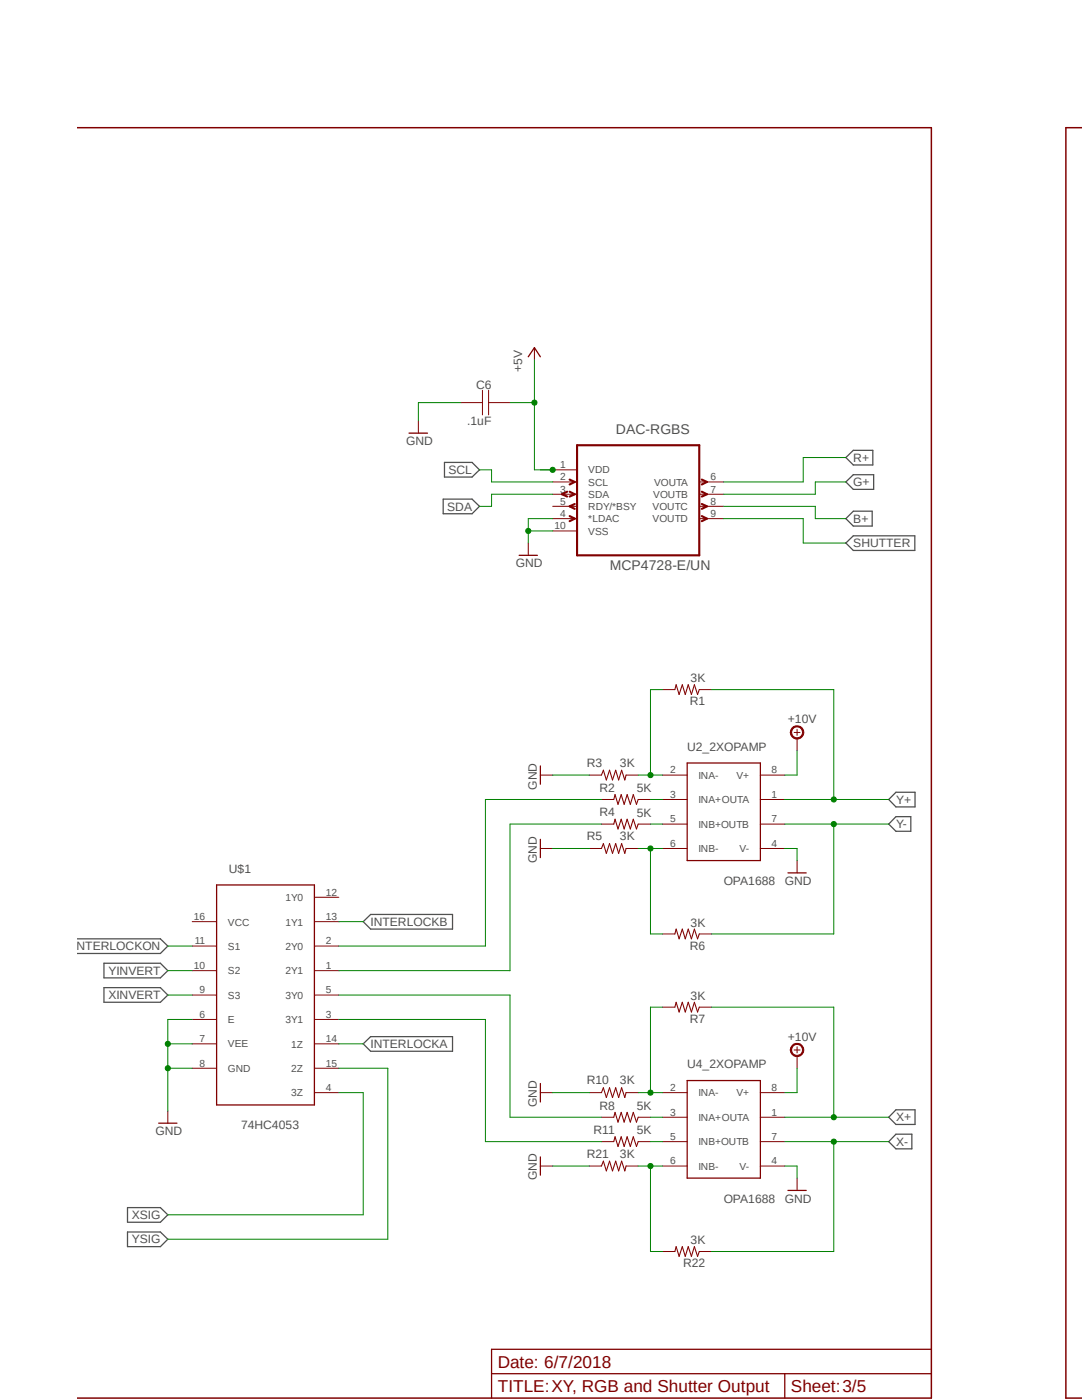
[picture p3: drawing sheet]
<svg xmlns="http://www.w3.org/2000/svg" width="216mm" height="279mm" viewBox="0 0 216 279" stroke-linecap="round" stroke-linejoin="round" font-family="sans-serif">
<path d="M15.4 130.2l200.5 52.5M215.9 122.1l-200.5 52.5" fill="none" stroke="#fff" stroke-width=".2"/>
<g fill="none" stroke="#505050" stroke-width=".25">
<path d="M88.4 99.6h5.8l1.5 1.4-1.5 1.5h-5.8zM88.7 92.3h5.5l1.5 1.5-1.5 1.4h-5.5zM168.8 91.3l1.5-1.4h3.9v2.9h-3.9zM168.8 96.2l1.5-1.5h4v3h-4zM168.8 103.5l1.5-1.5h3.7v3h-3.7zM168.8 108.4l1.5-1.5h12.2v3h-12.2zM177.3 159.6l1.5-1.5h3.8v2.9h-3.8zM178.8 163h2.9v2.9h-2.9l-1.5-1.4zM15.4 187.4h16.6l1.5 1.4-1.5 1.5h-16.6M20.7 192.2h11.3l1.5 1.5-1.5 1.5h-11.3zM20.7 197.1h11.3l1.5 1.5-1.5 1.4h-11.3zM72.5 183.9l1.5-1.4h16.3v2.9h-16.3z"/>
<path d="M72.5 208.3l1.5-1.4h16.3v2.9h-16.3zM178.8 221.5h3.8v2.9h-3.8l-1.5-1.4zM178.8 226.4h3.1v2.9h-3.1l-1.5-1.5zM25.4 245.9h6.6l1.5 1.4-1.5 1.5h-6.6zM25.4 241h6.6l1.5 1.4-1.5 1.5h-6.6z"/>
</g>
<g fill="none" stroke="#800000" stroke-width=".2">
<path d="M96.3 77.9v4.9M97.5 77.9v4.9M106.6 69.4v2.4M83.5 84v2.4M92 80.3h4.3M97.5 80.3h4.3M110.3 96.2h4.8M110.3 98.6h4.8M110.3 93.8h4.8M139.5 96.2h4.9M139.5 98.6h4.9M105.4 108.4v2.4"/>
<path d="M110.3 103.5h4.8M110.3 101h4.8M110.3 106h4.8M139.5 103.5h4.9M139.5 101h4.9M132.2 137.6h2.5M139.5 137.6h2.5M117.6 154.7h2.4M120 159.6h2.5M124.9 154.7h2.4M127.3 159.6h2.5M132.2 159.6h4.9"/>
<path d="M132.2 154.7h4.9M151.7 159.6h4.9M151.7 154.7h4.9M158.5 146.2h1.1M159 145.5v1.3M117.6 169.3h2.4M120 164.5h2.5M124.9 169.3h2.4M127.3 164.5h2.5M132.2 169.3h4.9M132.2 164.5h4.9M151.7 169.3h4.9"/>
<path d="M151.7 164.5h4.9M132.2 186.4h2.5M139.5 186.4h2.5"/>
</g>
<path d="M113.2 98.1l-1.1 .5 1.1 .5M113.7 95.7l1 .5-1 .5M113.7 98.1l1 .5-1 .5M115.1 88.9h24.4v21.9h-24.4zM140 98.1l1.1 .5-1.1 .5M140 95.7l1.1 .5-1.1 .5M113.7 103l1 .5-1 .5M114.7 100.6l-1 .4 1 .6M140 103l1.1 .5-1.1 .5M140 100.6l1.1 .4-1.1 .6" fill="none" stroke="#800000" stroke-width=".42"/>
<path d="M105.4 71.2l1.2-1.8 1.2 1.8M81.6 86.4h3.7M103.6 110.8h3.6M137.1 152.3h14.6v19.4h-14.6zM98.1 274.2h87.7M156.6 274.2v4.8M185.8 269.3h-87.7v9.7" fill="none" stroke="#800000" stroke-width=".25"/>
<path d="M15.4 25.5h170.4v253.5h-170.4M215.9 25.5h-3.2v253.5h3.2" fill="none" stroke="#800000" stroke-width=".3"/>
<path d="M134.7 137.6l.2-.9 .6 1.9 .6-1.9 .6 1.9 .6-1.9 .7 1.9 .6-1.9 .6 1.9 .3-1M120 154.7l.4-1 .6 2 .6-2 .6 2 .7-2 .5 2 .6-2 .7 2 .2-1M122.5 159.6l.2-1 .6 1.9 .7-1.9 .5 1.9 .6-1.9 .7 1.9 .6-1.9 .6 1.9 .3-.9M120 169.3l.4-.9 .6 1.9 .6-1.9 .6 1.9 .7-1.9 .5 1.9 .6-1.9 .7 1.9 .2-1M122.5 164.5l.2-1 .6 1.9 .7-1.9 .5 1.9 .6-1.9 .7 1.9 .6-1.9 .6 1.9 .3-.9M134.7 186.4l.2-1 .6 2 .6-2 .6 2 .6-2 .7 2 .6-2 .6 2 .3-1" fill="none" stroke="#800000" stroke-width=".21"/>
<path d="M158 145.3a1.35 1.35 0 0 1 2.2 .2 1.35 1.35 0 0 1-.8 2 1.35 1.35 0 0 1-1.7-1.3h.2a1.09 1.09 0 0 1 1.5-1.1 1.09 1.09 0 0 1 .4 1.8 1.09 1.09 0 0 1-1.8-.3l-.1-.4h-.2z" fill-rule="evenodd" fill="#800000"/>
<g fill="none" stroke="#800000" stroke-width=".2">
<path d="M107.8 154.7h2.5M158 145.3a1.35 1.35 0 0 1 2.2 .2 1.35 1.35 0 0 1-.8 2 1.35 1.35 0 0 1-1.7-1.3h.2a1.09 1.09 0 0 1 1.5-1.1 1.09 1.09 0 0 1 .4 1.8 1.09 1.09 0 0 1-1.8-.3l-.1-.4h-.2zM159 147.4v2.4M62.7 179.1h4.9M107.8 169.3h2.5M159 171.7v2.5M38.4 183.9h4.8M38.4 188.8h4.8M38.4 193.7h4.8M38.4 198.6h4.8M62.7 183.9h4.9M62.7 188.8h4.9"/>
<path d="M62.7 193.7h4.9M62.7 198.6h4.9M38.4 203.5h4.8M38.4 208.3h4.8M38.4 213.2h4.8M62.7 203.5h4.9M62.7 208.3h4.9M62.7 213.2h4.9M62.7 218.1h4.9M117.6 218.1h2.4M124.9 218.1h2.4M132.2 218.1h4.9"/>
<path d="M132.2 201h2.5M139.5 201h2.5M151.7 218.1h4.9M158.5 209.5h1.1M159 208.9v1.2M117.6 232.7h2.4M120 223h2.5M120 227.8h2.5M124.9 232.7h2.4M127.3 223h2.5M127.3 227.8h2.5M132.2 223h4.9"/>
<path d="M132.2 232.7h4.9M132.2 227.8h4.9M151.7 223h4.9M151.7 232.7h4.9M151.7 227.8h4.9M132.2 249.8h2.5M139.5 249.8h2.5"/>
</g>
<path d="M107.8 152.9v3.6M43.2 176.6h19.5v43.9h-19.5zM107.8 167.5v3.7M157.2 174.2h3.7M137.1 215.6h14.6v19.5h-14.6z" fill="none" stroke="#800000" stroke-width=".25"/>
<path d="M120 218.1l.4-1 .6 1.9 .6-1.9 .6 1.9 .7-1.9 .5 1.9 .6-1.9 .7 1.9 .2-.9M134.7 201l.2-1 .6 2 .6-2 .6 2 .6-2 .7 2 .6-2 .6 2 .3-1M120 232.7l.4-1 .6 2 .6-2 .6 2 .7-2 .5 2 .6-2 .7 2 .2-1M122.5 223l.2-1 .6 1.9 .7-1.9 .5 1.9 .6-1.9 .7 1.9 .6-1.9 .6 1.9 .3-.9M122.5 227.8l.2-.9 .6 1.9 .7-1.9 .5 1.9 .6-1.9 .7 1.9 .6-1.9 .6 1.9 .3-1M134.7 249.8l.2-1 .6 1.9 .6-1.9 .6 1.9 .6-1.9 .7 1.9 .6-1.9 .6 1.9 .3-.9" fill="none" stroke="#800000" stroke-width=".21"/>
<path d="M158 208.7a1.35 1.35 0 0 1 2.2 .2 1.35 1.35 0 0 1-.8 2 1.35 1.35 0 0 1-1.7-1.4h.2a1.09 1.09 0 0 1 1.5-1 1.09 1.09 0 0 1 .4 1.8 1.09 1.09 0 0 1-1.8-.4l-.1-.4h-.2z" fill-rule="evenodd" fill="#800000"/>
<path d="M107.8 218.1h2.5M158 208.7a1.35 1.35 0 0 1 2.2 .2 1.35 1.35 0 0 1-.8 2 1.35 1.35 0 0 1-1.7-1.4h.2a1.09 1.09 0 0 1 1.5-1 1.09 1.09 0 0 1 .4 1.8 1.09 1.09 0 0 1-1.8-.4l-.1-.4h-.2zM159 210.8v2.4M33.5 221.7v2.5M107.8 232.7h2.5M159 235.1v2.5" fill="none" stroke="#800000" stroke-width=".2"/>
<path d="M107.8 216.2v3.7M31.7 224.2h3.6M107.8 230.9v3.6M157.2 237.6h3.7" fill="none" stroke="#800000" stroke-width=".25"/>
<path d="M105.4 106h4.9M110.3 103.5h-4.9v4.9" fill="none" stroke="#008000" stroke-width=".2"/>
<circle cx="105.4" cy="106" r=".51" fill="#008000"/>
<g fill="none" stroke="#008000" stroke-width=".2">
<path d="M92 80.3h-8.5v3.7M110.3 154.7h7.3M110.3 169.3h7.3M156.6 169.3h2.4v2.4M33.5 213.2h4.9M38.4 208.3h-4.9v13.4M110.3 218.1h7.3M110.3 232.7h7.3M156.6 232.7h2.4v2.4"/>
<circle cx="105.4" cy="106" r=".51"/>
</g>
<circle cx="33.5" cy="213.2" r=".51" fill="#008000"/>
<g fill="none" stroke="#008000" stroke-width=".2">
<path d="M38.4 203.5h-4.9v4.8"/>
<circle cx="33.5" cy="213.2" r=".51"/>
</g>
<circle cx="33.5" cy="208.3" r=".51" fill="#008000"/>
<g fill="none" stroke="#008000" stroke-width=".2">
<path d="M95.7 93.8h2.4v2.4h12.2M168.8 91.3h-8.5v4.9h-15.9M144.4 101h18.3v2.5h6.1M142 137.6h24.4v22M156.6 159.6h20.7M67.6 213.2h9.8v34.1h-43.9M67.6 218.1h4.9v24.3h-39"/>
<circle cx="33.5" cy="208.3" r=".51"/>
</g>
<circle cx="166.4" cy="159.6" r=".51" fill="#008000"/>
<g fill="none" stroke="#008000" stroke-width=".2">
<path d="M156.6 164.5h20.7M166.4 164.5v21.9h-24.4"/>
<circle cx="166.4" cy="159.6" r=".51"/>
</g>
<circle cx="166.4" cy="164.5" r=".51" fill="#008000"/>
<g fill="none" stroke="#008000" stroke-width=".2">
<path d="M142 201h24.4v22M156.6 223h20.7"/>
<circle cx="166.4" cy="164.5" r=".51"/>
</g>
<circle cx="166.4" cy="223" r=".51" fill="#008000"/>
<g fill="none" stroke="#008000" stroke-width=".2">
<path d="M156.6 227.8h20.7M166.4 227.8v22h-24.4"/>
<circle cx="166.4" cy="223" r=".51"/>
</g>
<circle cx="166.4" cy="227.8" r=".51" fill="#008000"/>
<g fill="none" stroke="#008000" stroke-width=".2">
<path d="M106.6 80.3v13.5h3.7M168.8 96.2h-6.1v2.4h-18.3M144.4 103.5h15.9v4.9h8.5M33.5 193.7h4.9M33.5 198.6h4.9M67.6 183.9h4.9M67.6 208.3h4.9"/>
<circle cx="166.4" cy="227.8" r=".51"/>
</g>
<circle cx="110.3" cy="93.8" r=".51" fill="#008000"/>
<g fill="none" stroke="#008000" stroke-width=".2">
<path d="M106.6 71.8v8.5h-4.8"/>
<circle cx="110.3" cy="93.8" r=".51"/>
</g>
<circle cx="106.6" cy="80.3" r=".51" fill="#008000"/>
<g fill="none" stroke="#008000" stroke-width=".2">
<path d="M132.2 137.6h-2.4v17.1M127.3 154.7h4.9"/>
<circle cx="106.6" cy="80.3" r=".51"/>
</g>
<circle cx="129.8" cy="154.7" r=".51" fill="#008000"/>
<g fill="none" stroke="#008000" stroke-width=".2">
<path d="M120 159.6h-23.1v29.2h-29.3M129.8 159.6h2.4M120 164.5h-18.2v29.2h-34.2M127.3 169.3h4.9M129.8 164.5h2.4M129.8 169.3v17.1h2.4"/>
<circle cx="129.8" cy="154.7" r=".51"/>
</g>
<circle cx="129.8" cy="169.3" r=".51" fill="#008000"/>
<g fill="none" stroke="#008000" stroke-width=".2">
<path d="M159 149.8v4.9h-2.4M127.3 218.1h4.9M132.2 201h-2.4v17.1M159 213.2v4.9h-2.4"/>
<circle cx="129.8" cy="169.3" r=".51"/>
</g>
<circle cx="129.8" cy="218.1" r=".51" fill="#008000"/>
<g fill="none" stroke="#008000" stroke-width=".2">
<path d="M67.6 198.6h34.2v24.4h18.2M67.6 203.5h29.3v24.3h23.1M127.3 232.7h4.9M129.8 223h2.4M129.8 227.8h2.4M129.8 232.7v17.1h2.4"/>
<circle cx="129.8" cy="218.1" r=".51"/>
</g>
<circle cx="129.8" cy="232.7" r=".51" fill="#008000"/>
<g fill="none" stroke="#008000" stroke-width=".2">
<path d="M110.3 98.6h-12.2v2.4h-2.4M33.5 188.8h4.9"/>
<circle cx="129.8" cy="232.7" r=".51"/>
</g>
<g font-size="3.4" fill="#800000">
<text x="99.3" y="272.9">Date: 6/7/2018</text>
<text x="99.3" y="277.8">TITLE:XY, RGB and Shutter Output</text>
<text x="157.8" y="277.8">Sheet:3/5</text>
</g>
<g font-size="2.8" fill="#505050">
<text x="122.9" y="86.6">DAC-RGBS</text>
<text x="121.7" y="113.7">MCP4728-E/UN</text>
</g>
<g font-size="2.4" fill="#505050">
<text x="95" y="77.6">C6</text>
<text x="104.2" y="74.3" transform="rotate(-90 104.2 74.3)">+5V</text>
<text x="81" y="88.9">GND</text>
<text x="93.2" y="84.8">.1uF</text>
<text x="89.5" y="94.6">SCL</text>
<text x="170.3" y="92.2">R+</text>
<text x="89.2" y="101.9">SDA</text>
<text x="170.3" y="97">G+</text>
<text x="170.3" y="104.4">B+</text>
<text x="103" y="113.2">GND</text>
<text x="170.3" y="109.2">SHUTTER</text>
<text x="137.8" y="136.1">3K</text>
<text x="137.7" y="140.8">R1</text>
<text x="137.1" y="149.8">U2_2XOPAMP</text>
<text x="157.2" y="144.4">+10V</text>
<text x="117.1" y="153">R3</text>
<text x="123.7" y="153">3K</text>
<text x="107.1" y="157.6" transform="rotate(-90 107.1 157.6)">GND</text>
<text x="119.6" y="158.1">R2</text>
<text x="127.1" y="158.1">5K</text>
<text x="178.8" y="160.4">Y+</text>
<text x="117.1" y="167.6">R5</text>
<text x="119.6" y="162.9">R4</text>
<text x="123.7" y="167.6">3K</text>
<text x="127.1" y="163">5K</text>
<text x="178.8" y="165.3">Y-</text>
<text x="107.1" y="172.2" transform="rotate(-90 107.1 172.2)">GND</text>
<text x="45.7" y="174.2">U$1</text>
<text x="144.4" y="176.7">OPA1688</text>
<text x="156.6" y="176.7">GND</text>
<text x="74" y="184.8">INTERLOCKB</text>
<text x="137.8" y="184.9">3K</text>
<text x="14.6" y="189.7">INTERLOCKON</text>
<text x="137.7" y="189.5">R6</text>
<text x="21.7" y="194.5">YINVERT</text>
<text x="21.7" y="199.4">XINVERT</text>
<text x="137.8" y="199.6">3K</text>
<text x="74" y="209.2">INTERLOCKA</text>
<text x="137.7" y="204.1">R7</text>
<text x="157.2" y="207.7">+10V</text>
<text x="137.1" y="213.2">U4_2XOPAMP</text>
<text x="107.1" y="221" transform="rotate(-90 107.1 221)">GND</text>
<text x="117.1" y="216.4">R10</text>
<text x="119.6" y="221.4">R8</text>
<text x="123.7" y="216.4">3K</text>
<text x="127.1" y="221.5">5K</text>
<text x="31" y="226.6">GND</text>
<text x="48.1" y="225.4">74HC4053</text>
<text x="118.4" y="226.3">R11</text>
<text x="127.1" y="226.4">5K</text>
<text x="178.8" y="223.8">X+</text>
<text x="117.1" y="231">R21</text>
<text x="123.7" y="231">3K</text>
<text x="178.8" y="228.7">X-</text>
<text x="107.1" y="235.6" transform="rotate(-90 107.1 235.6)">GND</text>
<text x="26.3" y="243.3">XSIG</text>
<text x="144.4" y="240">OPA1688</text>
<text x="156.6" y="240">GND</text>
<text x="26.3" y="248.2">YSIG</text>
<text x="137.8" y="248.3">3K</text>
<text x="136.3" y="252.9">R22</text>
</g>
<g font-size="2" fill="#505050">
<text x="111.8" y="95.8">2</text>
<text x="111.8" y="93.4">1</text>
<text x="117.4" y="94.5">VDD</text>
<text x="141.8" y="95.8">6</text>
<text x="111.8" y="98.3">3</text>
<text x="111.8" y="100.7">5</text>
<text x="117.4" y="96.9">SCL</text>
<text x="117.4" y="99.4">SDA</text>
<text x="117.4" y="101.8">RDY/*BSY</text>
<text x="130.2" y="101.8">VOUTC</text>
<text x="130.3" y="99.4">VOUTB</text>
<text x="130.5" y="96.9">VOUTA</text>
<text x="141.8" y="100.7">8</text>
<text x="141.8" y="98.3">7</text>
<text x="110.6" y="105.6">10</text>
<text x="111.8" y="103.2">4</text>
<text x="117.4" y="104.2">*LDAC</text>
<text x="117.4" y="106.7">VSS</text>
<text x="130.2" y="104.3">VOUTD</text>
<text x="141.8" y="103.2">9</text>
<text x="133.7" y="154.4">2</text>
<text x="139.4" y="155.5">INA-</text>
<text x="146.9" y="155.5">V+</text>
<text x="154" y="154.4">8</text>
<text x="133.7" y="159.2">3</text>
<text x="139.4" y="160.3">INA+OUTA</text>
<text x="154" y="159.2">1</text>
<text x="133.7" y="164.1">5</text>
<text x="139.4" y="165.2">INB+OUTB</text>
<text x="154" y="164.1">7</text>
<text x="133.7" y="169">6</text>
<text x="139.4" y="170.1">INB-</text>
<text x="147.6" y="170.1">V-</text>
<text x="154" y="169">4</text>
<text x="56.9" y="179.8">1Y0</text>
<text x="65" y="178.7">12</text>
<text x="38.7" y="183.6">16</text>
<text x="45.5" y="184.7">VCC</text>
<text x="56.9" y="184.7">1Y1</text>
<text x="65" y="183.6">13</text>
<text x="38.9" y="188.5">11</text>
<text x="45.5" y="189.6">S1</text>
<text x="56.9" y="189.6">2Y0</text>
<text x="65" y="188.5">2</text>
<text x="38.7" y="193.4">10</text>
<text x="45.5" y="194.4">S2</text>
<text x="56.9" y="194.4">2Y1</text>
<text x="65" y="193.4">1</text>
<text x="39.8" y="198.3">9</text>
<text x="39.8" y="203.1">6</text>
<text x="45.5" y="199.3">S3</text>
<text x="56.9" y="199.4">3Y0</text>
<text x="65" y="203.1">3</text>
<text x="65" y="198.3">5</text>
<text x="39.8" y="208">7</text>
<text x="45.5" y="204.2">E</text>
<text x="45.5" y="209">VEE</text>
<text x="56.9" y="204.2">3Y1</text>
<text x="58.1" y="209.1">1Z</text>
<text x="65" y="208">14</text>
<text x="39.8" y="212.9">8</text>
<text x="45.5" y="214">GND</text>
<text x="58.1" y="214">2Z</text>
<text x="65" y="212.9">15</text>
<text x="58.1" y="218.8">3Z</text>
<text x="65" y="217.7">4</text>
<text x="133.7" y="217.7">2</text>
<text x="139.4" y="218.8">INA-</text>
<text x="146.9" y="218.8">V+</text>
<text x="154" y="217.7">8</text>
<text x="133.7" y="222.6">3</text>
<text x="133.7" y="227.5">5</text>
<text x="139.4" y="223.7">INA+OUTA</text>
<text x="154" y="222.6">1</text>
<text x="154" y="227.5">7</text>
<text x="133.7" y="232.4">6</text>
<text x="139.4" y="233.4">INB-</text>
<text x="139.4" y="228.6">INB+OUTB</text>
<text x="147.6" y="233.5">V-</text>
<text x="154" y="232.4">4</text>
</g>
</svg>
